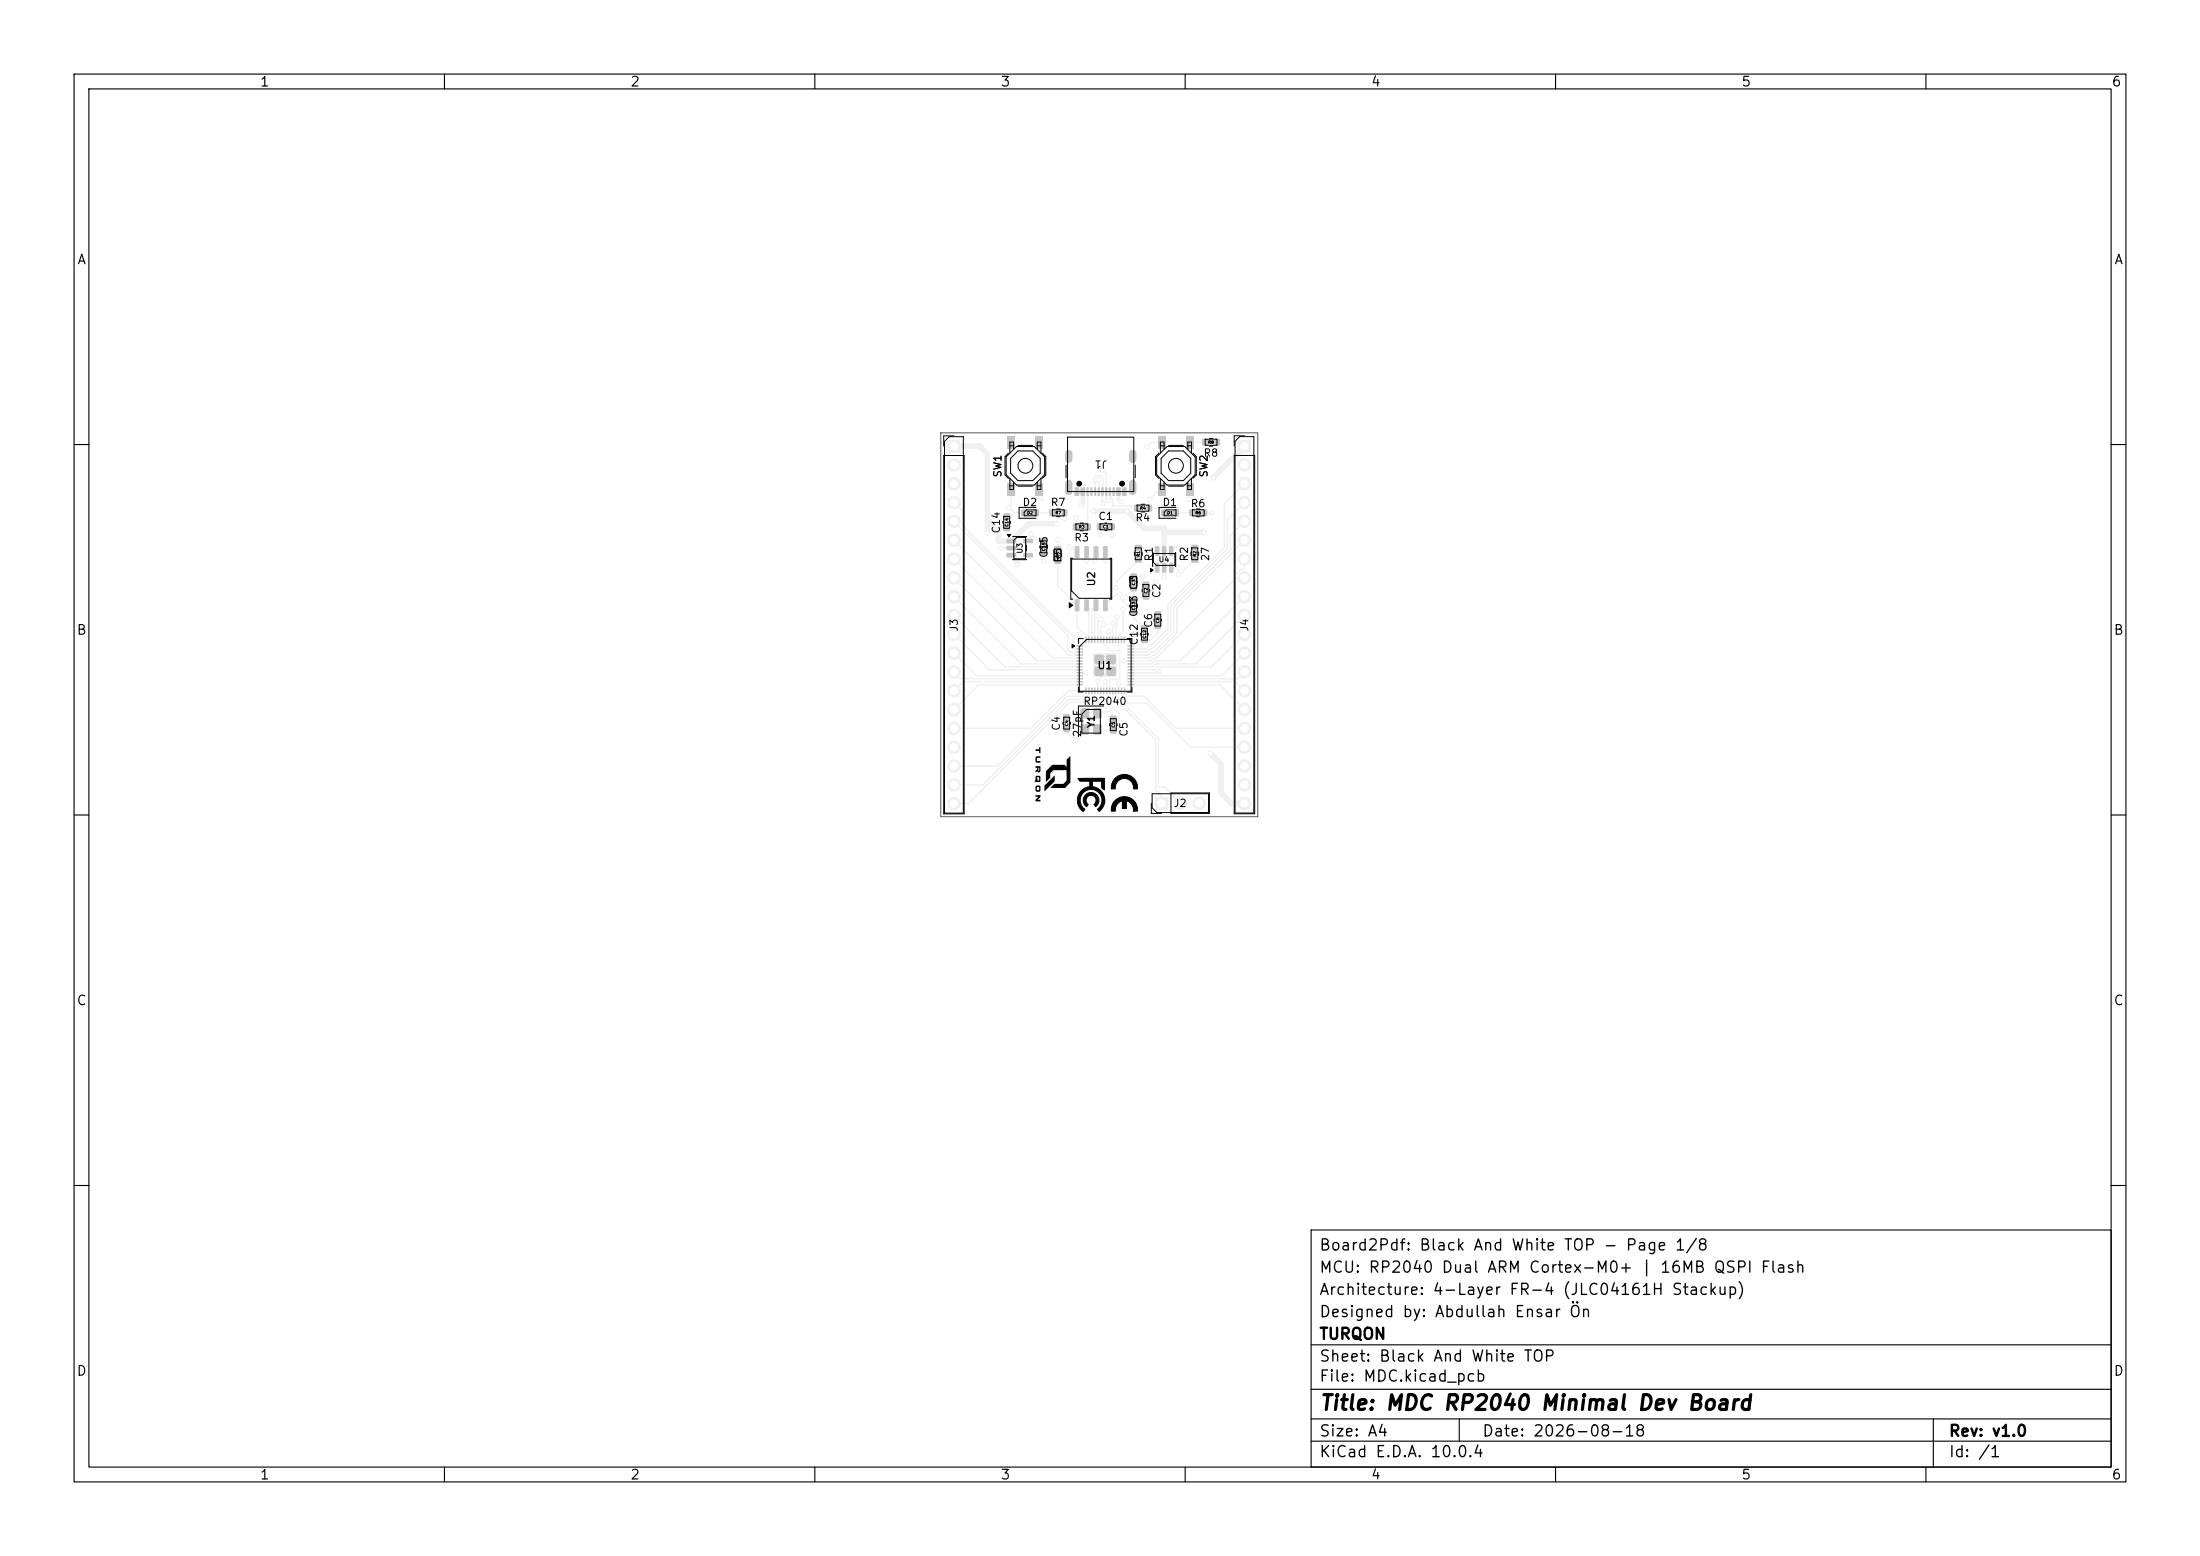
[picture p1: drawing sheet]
<svg xmlns="http://www.w3.org/2000/svg" width="297mm" height="210mm" viewBox="0 0 297 210" stroke-linecap="round" stroke-linejoin="round" font-family="sans-serif">
<g fill="#f0f0f0">
<path d="M160.9 73.6h.8v.7h-.8z"/>
<path d="M160.9 75.2h.8v.7h-.8z"/>
<path d="M138.2 72.8l1.2-.1 .1 .2v.3l-.2 .1h-1.1l-.1-.1z"/>
<path d="M138.2 74.7l1.2-.1 .1 .2v.3l-.2 .1h-1.1l-.1-.1z"/>
<path d="M135.9 74.7l1.2-.1 .1 .2v.3l-.2 .1h-1l-.1-.1z"/>
<path d="M135.9 73.7h1.2l.1 .1v.4l-.2 .1h-1l-.1-.2z"/>
<path d="M135.9 72.8l1.2-.1 .1 .2v.3l-.2 .1h-1l-.1-.1z"/>
<path d="M149.9 98.2h.8v.8h-.8z"/>
<path d="M149.9 96.6h.8v.8h-.8z"/>
</g>
<path d="M144.3 61.2v.8M144.3 65.2v1.1M152.9 61.2v.8M152.9 65.2v1.1" fill="none" stroke="#f0f0f0" stroke-width="1"/>
<g fill="#f0f0f0">
<path d="M151.5 65.8h.4l.2 .1v.9l-.1 .1h-.4l-.1-.1z"/>
<path d="M150.7 65.8h.4l.2 .1v.9l-.1 .1h-.4l-.1-.1z"/>
<path d="M150.2 65.8l.3 .1v1h-.1h-.2z"/>
<path d="M149.2 65.8l.3 .1v1h-.1h-.2z"/>
<path d="M147.7 65.8l.3 .1v1h-.1h-.2z"/>
<path d="M146.7 65.8l.3 .1v1h-.1h-.2z"/>
<path d="M145.9 65.8h.4l.2 .1v.9l-.1 .1h-.4l-.1-.1z"/>
<path d="M145.1 65.8h.4l.2 .1v.9l-.1 .1h-.4l-.1-.1z"/>
<path d="M147.2 65.8l.3 .1v1h-.1h-.2z"/>
<path d="M148.2 65.8l.3 .1v1h-.1h-.2z"/>
<path d="M148.7 65.8l.3 .1v1h-.1h-.2z"/>
<path d="M149.7 65.8l.3 .1v1h-.1h-.2z"/>
</g>
<g fill="#f0f0f0" stroke="#f0f0f0" stroke-width=".14">
<circle cx="168" cy="108.5" r=".85"/>
<circle cx="168" cy="105.9" r=".85"/>
<circle cx="168" cy="103.4" r=".85"/>
<circle cx="168" cy="100.8" r=".85"/>
<circle cx="168" cy="98.3" r=".85"/>
<circle cx="168" cy="95.8" r=".85"/>
<circle cx="168" cy="93.2" r=".85"/>
<circle cx="168" cy="90.7" r=".85"/>
<circle cx="168" cy="88.1" r=".85"/>
<circle cx="168" cy="85.6" r=".85"/>
<circle cx="168" cy="83.1" r=".85"/>
<circle cx="168" cy="80.5" r=".85"/>
<circle cx="168" cy="78" r=".85"/>
<circle cx="168" cy="75.4" r=".85"/>
<circle cx="168" cy="72.9" r=".85"/>
<circle cx="168" cy="70.4" r=".85"/>
<circle cx="168" cy="67.8" r=".85"/>
<circle cx="168" cy="65.3" r=".85"/>
<circle cx="168" cy="62.7" r=".85"/>
</g>
<path d="M167.1 59.4h1.7v1.7h-1.7z" fill="#f0f0f0"/>
<g fill="#f0f0f0" stroke="#f0f0f0" stroke-width=".14">
<circle cx="128.8" cy="108.5" r=".85"/>
<circle cx="128.8" cy="105.9" r=".85"/>
<circle cx="128.8" cy="103.4" r=".85"/>
<circle cx="128.8" cy="100.8" r=".85"/>
<circle cx="128.8" cy="98.3" r=".85"/>
<circle cx="128.8" cy="95.8" r=".85"/>
<circle cx="128.8" cy="93.2" r=".85"/>
<circle cx="128.8" cy="90.7" r=".85"/>
<circle cx="128.8" cy="88.1" r=".85"/>
<circle cx="128.8" cy="85.6" r=".85"/>
<circle cx="128.8" cy="83.1" r=".85"/>
<circle cx="128.8" cy="80.5" r=".85"/>
<circle cx="128.8" cy="78" r=".85"/>
<circle cx="128.8" cy="75.4" r=".85"/>
<circle cx="128.8" cy="72.9" r=".85"/>
<circle cx="128.8" cy="70.4" r=".85"/>
<circle cx="128.8" cy="67.8" r=".85"/>
<circle cx="128.8" cy="65.3" r=".85"/>
<circle cx="128.8" cy="62.7" r=".85"/>
</g>
<g fill="#f0f0f0">
<path d="M127.9 59.4h1.7v1.7h-1.7z"/>
<path d="M145.1 73.8l.5-.1 .1 .1v1.4l-.1 .1h-.3l-.2-.1z"/>
<path d="M146.4 73.8l.4-.1 .2 .1v1.4l-.1 .1h-.4l-.1-.1z"/>
<path d="M147.7 73.8l.4-.1 .2 .1v1.4l-.1 .1h-.4l-.2-.1z"/>
<path d="M148.9 73.8l.5-.1 .1 .1v1.4l-.1 .1h-.3l-.2-.1z"/>
<path d="M148.9 80.9h.5l.1 .1v1.3l-.1 .2h-.3l-.2-.1z"/>
<path d="M147.7 80.9h.4l.2 .1v1.3l-.1 .2h-.4l-.2-.1z"/>
<path d="M146.4 80.9h.4l.2 .1v1.3l-.1 .2h-.4l-.1-.1z"/>
<path d="M145.1 80.9h.5l.1 .1v1.3l-.1 .2h-.3l-.2-.1z"/>
</g>
<g fill="#f0f0f0" stroke="#f0f0f0" stroke-width=".14">
<circle cx="161.9" cy="108.4" r=".85"/>
<circle cx="159.4" cy="108.4" r=".85"/>
</g>
<g fill="#f0f0f0">
<path d="M156 107.6h1.7v1.7h-1.7z"/>
<path d="M147.6 95.6h.2h.9v.2v1.1l-.2 .1-.9-.1-.1-.2z"/>
<path d="M147.6 97.8h.2h.9v.2v1.1l-.2 .1-.9-.1-.1-.2z"/>
<path d="M145.9 97.8h.2h.9v.2v1.1l-.2 .1-.9-.1v-.2z"/>
<path d="M145.9 95.6h.2h.9v.2v1.1l-.2 .1-.9-.1v-.2z"/>
<path d="M147.6 88.2h3.2v3.2h-3.2z"/>
<path d="M146.5 85.9l.2 .1-.1 .8-.1-.1z"/>
<path d="M146.9 85.9l.2 .1-.1 .8-.1-.1z"/>
<path d="M147.3 85.9l.2 .1-.1 .8-.1-.1z"/>
<path d="M147.7 85.9l.2 .1-.1 .8-.1-.1z"/>
<path d="M148.1 85.9l.2 .1-.1 .8-.1-.1z"/>
<path d="M148.5 85.9l.2 .1-.1 .8-.1-.1z"/>
<path d="M148.9 85.9l.2 .1-.1 .8-.1-.1z"/>
<path d="M149.3 85.9l.2 .1-.1 .8-.1-.1z"/>
<path d="M149.7 85.9l.2 .1-.1 .8-.1-.1z"/>
<path d="M150.1 85.9l.2 .1-.1 .8-.1-.1z"/>
<path d="M150.5 85.9l.2 .1-.1 .8-.1-.1z"/>
<path d="M150.9 85.9l.2 .1-.1 .8-.1-.1z"/>
<path d="M151.3 85.9l.2 .1-.1 .8-.1-.1z"/>
<path d="M151.7 85.9l.2 .1-.1 .8-.1-.1z"/>
<path d="M152.2 87.1h.8l.1 .1-.9 .1z"/>
<path d="M152.2 87.5h.8l.1 .1-.9 .1z"/>
<path d="M152.2 87.9h.8l.1 .1-.9 .1z"/>
<path d="M152.2 88.3h.8l.1 .1-.9 .1z"/>
<path d="M152.2 88.7h.8l.1 .1-.9 .1z"/>
<path d="M152.2 89.1h.8l.1 .1-.9 .1z"/>
<path d="M152.2 89.5h.8l.1 .1-.9 .1z"/>
<path d="M152.2 89.9h.8l.1 .1-.9 .1z"/>
<path d="M152.2 90.3h.8l.1 .1-.9 .1z"/>
<path d="M152.2 90.7h.8l.1 .1-.9 .1z"/>
<path d="M152.2 91.1h.8l.1 .1-.9 .1z"/>
<path d="M152.2 91.5h.8l.1 .1-.9 .1z"/>
<path d="M152.2 91.9h.8l.1 .1-.9 .1z"/>
<path d="M152.2 92.3h.8l.1 .1-.9 .1z"/>
<path d="M151.7 92.8h.2l-.1 .9-.1-.1z"/>
<path d="M151.3 92.8h.2l-.1 .9-.1-.1z"/>
<path d="M150.9 92.8h.2l-.1 .9-.1-.1z"/>
<path d="M150.5 92.8h.2l-.1 .9-.1-.1z"/>
<path d="M150.1 92.8h.2l-.1 .9-.1-.1z"/>
<path d="M149.7 92.8h.2l-.1 .9-.1-.1z"/>
<path d="M149.3 92.8h.2l-.1 .9-.1-.1z"/>
<path d="M148.9 92.8h.2l-.1 .9-.1-.1z"/>
<path d="M148.5 92.8h.2l-.1 .9-.1-.1z"/>
<path d="M148.1 92.8h.2l-.1 .9-.1-.1z"/>
<path d="M147.7 92.8h.2l-.1 .9-.1-.1z"/>
<path d="M147.3 92.8h.2l-.1 .9-.1-.1z"/>
<path d="M146.9 92.8h.2l-.1 .9-.1-.1z"/>
<path d="M146.5 92.8h.2l-.1 .9-.1-.1z"/>
<path d="M145.3 92.3h.9v.1l-.8 .1z"/>
<path d="M145.3 91.9h.9v.1l-.8 .1z"/>
<path d="M145.3 91.5h.9v.1l-.8 .1z"/>
<path d="M145.3 91.1h.9v.1l-.8 .1z"/>
<path d="M145.3 90.7h.9v.1l-.8 .1z"/>
<path d="M145.3 90.3h.9v.1l-.8 .1z"/>
<path d="M145.3 89.9h.9v.1l-.8 .1z"/>
<path d="M145.3 89.5h.9v.1l-.8 .1z"/>
<path d="M145.3 89.1h.9v.1l-.8 .1z"/>
<path d="M145.3 88.7h.9v.1l-.8 .1z"/>
<path d="M145.3 88.3h.9v.1l-.8 .1z"/>
<path d="M145.3 87.9h.9v.1l-.8 .1z"/>
<path d="M145.3 87.5h.9v.1l-.8 .1z"/>
<path d="M145.3 87.1h.9v.1l-.8 .1z"/>
<path d="M143.6 96.4h.8v.8h-.8z"/>
<path d="M143.6 98h.8v.8h-.8z"/>
<path d="M154.3 80.1h.8v.8h-.8z"/>
<path d="M154.3 78.5h.8v.8h-.8z"/>
<path d="M152.6 82.2h.8v.7h-.8z"/>
<path d="M152.6 80.6h.8v.8h-.8z"/>
<path d="M155.9 84.1h.8v.8h-.8z"/>
<path d="M155.9 82.5h.8v.8h-.8z"/>
<path d="M154.1 84.4h.8v.8h-.8z"/>
<path d="M154.1 86h.8v.8h-.8z"/>
<path d="M153.3 75.2h.8v.7h-.8z"/>
<path d="M153.3 73.6h.8v.7h-.8z"/>
<path d="M162.3 59.3h.7v.8h-.7z"/>
<path d="M164 59.3h.7v.8h-.7z"/>
<path d="M158.4 68.8h.7v.8h-.7z"/>
<path d="M156.8 68.8h.7v.8h-.7z"/>
<path d="M152.6 77.4h.8v.8h-.8z"/>
<path d="M152.6 79h.8v.8h-.8z"/>
<path d="M139.5 68.8h.7v.8h-.7z"/>
<path d="M137.9 68.8h.8v.8h-.8z"/>
<path d="M156 73.8l.4-.1 .1 .1v1.1l-.1 .1h-.3l-.2-.1z"/>
<path d="M156.9 73.8l.4-.1 .1 .1 .1 1.1-.1 .1h-.4l-.1-.1z"/>
<path d="M157.9 73.8l.4-.1 .1 .1v1.1l-.1 .1h-.3l-.2-.1z"/>
<path d="M157.9 76h.4l.1 .1v1.1l-.1 .1h-.3l-.2-.1z"/>
<path d="M156.9 76h.4l.1 .1 .1 1.1-.1 .1h-.4l-.1-.1z"/>
<path d="M156 76h.4l.1 .1v1.1l-.1 .1h-.3l-.2-.1z"/>
<path d="M139.8 58.9h1v1.7h-1z"/>
<path d="M139.8 65.2h1v1.7h-1z"/>
<path d="M136 58.9h1v1.7h-1z"/>
<path d="M136 65.2h1v1.7h-1z"/>
<path d="M160.6 68.8h.7v.8h-.7z"/>
<path d="M162.3 68.8h.6v.8h-.6z"/>
<path d="M149.7 70.7h.8v.8h-.8z"/>
<path d="M148.1 70.7h.8v.8h-.8z"/>
<path d="M135.5 69.3h.8v.8h-.8z"/>
<path d="M135.5 70.9h.8v.8h-.8z"/>
<path d="M154.8 68.2h.7v.8h-.7z"/>
<path d="M153.1 68.2h.7v.8h-.7z"/>
<path d="M140.5 74.2h.8v.8h-.8z"/>
<path d="M140.5 72.6h.8v.8h-.8z"/>
<path d="M144.9 70.7h.7v.8h-.7z"/>
<path d="M146.5 70.7h.7v.8h-.7z"/>
<path d="M156.3 65.2h1.1v1.7h-1.1z"/>
<path d="M156.3 58.9h1.1v1.7h-1.1z"/>
<path d="M160.1 65.2h1v1.7h-1z"/>
<path d="M160.1 58.9h1v1.7h-1z"/>
<path d="M142.4 75.4h.8v.7h-.8z"/>
<path d="M142.4 73.7h.8v.7h-.8z"/>
<path d="M143.4 68.8h.6v.8h-.6z"/>
<path d="M141.7 68.8h.7v.8h-.7z"/>
</g>
<g fill="#f0f0f0" stroke="#f0f0f0" stroke-width=".14">
<circle cx="145.9" cy="68.2" r=".3"/>
<circle cx="145.2" cy="99.9" r=".3"/>
<circle cx="149.6" cy="95.7" r=".3"/>
<circle cx="148.5" cy="72.2" r=".3"/>
<circle cx="154.8" cy="60.3" r=".3"/>
<circle cx="156" cy="78.5" r=".3"/>
<circle cx="152.2" cy="69" r=".3"/>
<circle cx="164.4" cy="60.8" r=".3"/>
<circle cx="156.5" cy="90.6" r=".3"/>
<circle cx="163.6" cy="69.2" r=".3"/>
<circle cx="140.9" cy="75.7" r=".3"/>
<circle cx="163.8" cy="64.5" r=".3"/>
<circle cx="146.6" cy="90.8" r=".3"/>
<circle cx="152.9" cy="85.6" r=".3"/>
<circle cx="144.4" cy="73.8" r=".3"/>
<circle cx="151.3" cy="67.7" r=".3"/>
<circle cx="145.7" cy="85.7" r=".3"/>
<circle cx="151.8" cy="89.2" r=".3"/>
<circle cx="149.6" cy="85.3" r=".3"/>
<circle cx="139.2" cy="72.1" r=".3"/>
<circle cx="143.7" cy="70" r=".3"/>
<circle cx="149.2" cy="92" r=".3"/>
<circle cx="150.1" cy="72.2" r=".3"/>
<circle cx="157.1" cy="77.9" r=".3"/>
<circle cx="155.2" cy="67.4" r=".3"/>
<circle cx="145.2" cy="69.9" r=".3"/>
<circle cx="154.3" cy="77.8" r=".3"/>
<circle cx="136.2" cy="68.5" r=".3"/>
<circle cx="150.8" cy="83.3" r=".3"/>
<circle cx="151" cy="92.3" r=".3"/>
<circle cx="148.2" cy="91.9" r=".3"/>
<circle cx="150.7" cy="79.3" r=".3"/>
<circle cx="149" cy="84.2" r=".3"/>
<circle cx="148.6" cy="83.6" r=".3"/>
<circle cx="152" cy="80.6" r=".3"/>
<circle cx="149.2" cy="75.6" r=".3"/>
<circle cx="148" cy="83" r=".3"/>
<circle cx="148.9" cy="68" r=".3"/>
<circle cx="155.5" cy="76.5" r=".3"/>
<circle cx="159.1" cy="77.5" r=".3"/>
<circle cx="160.5" cy="67.4" r=".3"/>
<circle cx="146.7" cy="75.7" r=".3"/>
<circle cx="148.3" cy="64.8" r=".3"/>
<circle cx="151.2" cy="80.2" r=".3"/>
<circle cx="159.2" cy="76.7" r=".3"/>
<circle cx="150.2" cy="84.1" r=".3"/>
<circle cx="135.2" cy="74" r=".3"/>
<circle cx="151.6" cy="82.2" r=".3"/>
<circle cx="147.8" cy="75.7" r=".3"/>
<circle cx="140.5" cy="67.2" r=".3"/>
<circle cx="142.8" cy="72.8" r=".3"/>
<circle cx="149.6" cy="67.5" r=".3"/>
<circle cx="148.8" cy="63.4" r=".3"/>
<circle cx="133.3" cy="71.9" r=".3"/>
<circle cx="163.4" cy="101.7" r=".3"/>
<circle cx="162.5" cy="71.9" r=".3"/>
<circle cx="147.6" cy="69" r=".3"/>
<circle cx="142.6" cy="70.7" r=".3"/>
<circle cx="137.3" cy="76.2" r=".3"/>
</g>
<path d="M128.8 60.2h3.4l1.1 1.1v10.6M133.3 70.2l1.5 1.5M135.9 71.3h-.7l-.4 .4M136.5 74.9l.8 .8v.5M142.6 70.7h-3.7l-2.4 2.3h-1.7v-1.3M147.6 69h4.6l2.3 2.3h2.7v.5M157.2 71.8l5.3 .1M157.2 71.8v2.6M168 60.2l-4.2 4.2v.1M163.4 101.7l1.4 1.5v3.9l1.5 1.4h1.7" fill="none" stroke="#f0f0f0" stroke-width=".75"/>
<path d="M146.2 66.4v1.5l-.3 .3" fill="none" stroke="#f0f0f0" stroke-width=".6"/>
<path d="M151 66.4v1l.3 .3" fill="none" stroke="#f0f0f0" stroke-width=".5"/>
<g fill="none" stroke="#f0f0f0" stroke-width=".2">
<path d="M136.5 59.7v8.5l-.3 .3 .7 .7M140.3 59.7v7.3l.2 .2M156.8 59.7h-1.4l-.6 .6M162.7 59.7h-2.1v6.3l-.1 .2v1.2M164.3 59.7l.1 .1v1M128.8 67.8l1.1 1.2v2l15 14.9v1.7h.9M128.8 72.9l15.5 15.5h1.5M128.8 70.4l15.4 15.4v1.9l.2 .3h1.4M128.8 75.5l13.3 13.3h3.7M128.8 78l11.2 11.2h5.8M136.5 74h-1.3M136.9 69.2h1.4"/>
<path d="M136.9 69.2l-.5 .5h-.5M138.8 73l.4-.4v-.5l.9 .9h.8M139.9 69.2h2.1M140.9 74.6v1.1M142.8 75.7v3.4l2.6 2.6v2.9l1.2 1.2v.6M142.8 72.8v1.3M143.7 69.2v.8M144.3 65.8l.5 .6h.6M144.4 73.8h.3l.7 .7M145.2 69.9v1.2M146.7 74.5v1.2M146.8 66.4l.1 4.7"/>
<path d="M147.8 66.4v-1.2l-.1-.2v-.4l.4-.4h.5l.3 .3v1.1l-.1 .1 .1 2.3M148 74.5v1l-.2 .2M148.3 64.8v1.6M148.5 71.1v1.1M148.8 63.4l.5 .4v3.5l.3 .2M149.2 74.5v1.1M149.8 66.4v.6l.4 .3v1h3l.3 .3M150.1 71.1h.1M150.1 71.1v1.1h.1M152.9 65.8l-.6 .6h-.5M153 79.4v1.6l-.3-.4h-.7M153 77.8h1.3v.7l.4 .4"/>
<path d="M153.7 73.9h2.1l.4 .5M153.7 75.6l-3 2.9v.8M155.5 76.5h.6l.1 .1M156 78.5v.7l-1.3 1.3M156.8 66h-.2l-1.5 1.5v1.1h1.4l.7 .6M157.2 76.6l-.1 1.3M158.1 76.6l1.1 .1M158.7 69.2h2.2M161.3 75.6l-1.9 1.9h-.3M161.3 73.9h-2.7l-.5 .5M163.6 69.2h-1M168 67.8l-2.3 2.3v4l-7.6 7.6v3.3l-2.6 2.6h-.2l-.4 .4h-2.3"/>
<path d="M168 65.3l-2.7 2.7v5.9l-7.6 7.6v3.4l-2.3 2.2h-.2l-.5 .5h-2.1M168 70.4l-1.9 1.9v1.9l-7.6 7.7v3.4l-2.7 2.7h-.4l-.4 .4h-2.4M168 72.9l-9.1 9.1v3.4l-3 3h-.3l-.4 .4h-2.6M168 75.4v1.4h-.5l-.7 .7v.6l-10.7 10.7h-.3l-.4 .4h-3.6M128.8 88.2l3 3h14M128.8 80.5l9 9.1h8M128.8 90.7l.9 .9h16.1M128.8 83.1l6.9 6.9h10.1M128.8 85.6l4.8 4.8h12.2M143.7 93.8h.1M144 98.4v.3l1.2 1.2v-.2l1.2-1.2M145.7 85.7l.1 1.5"/>
<path d="M145.8 90.8h.8M145.8 92h-15.8l-1.2 1.2M145.8 92.4h-13.6l-3.4 3.4M146.6 93.2h-2.3l-5.1 5.1h-10.4M146.7 81.7l.3 .3v4.4M147 93.2v.8h-2.9l-9.4 9.4h-5.9M147.4 93.2v1.2h-3.2l-11.5 11.5h-3.9M147.8 93.2v1.4l-.2 .2h-3.2l-13.7 13.7h-1.9M148 81.7l-.6 .5v4.2M148 83l-.2 .2v3.2M148.2 96.3h.8l.6-.6 .7 .7v.6M148.6 93.2v1.1l-.9 .9h-.2l-1.6 1.6h-1.9"/>
<path d="M148.6 83.6l-.4 .4v2.4M149 86.4v.5l1 .9h1.2M149 93.2v1.1l2.1 2v1.5l-.8 .8h-2l-.1-.1M149 84.2l-.4 .5v1.7M149.2 92l.2 .2v1M149.2 89.8v1.1l-1 1v1.3M149.2 81.7l1.5-1.5h.5v.5l1.8 1.9v.8l1.5 1.4v-.1l1.8-1.8M149.6 85.3v.9l-.2 .2h.4M150.2 93.2v.9l5.8 5.8v6.7l.8 .8v1M150.2 84.1v2.3M150.6 93.2v.7l5.8 5.8v6.5h.7l2.2 2.2M150.8 83.3v1l-.2 .2v1.9"/>
<path d="M151 92.3v.9M151.2 87.8v3.8l-1.4 .1v1.5M151.4 93.2v.9l.8 .8h2.6l5.9 5.9h7.3M151.6 82.2v3l-.6 .6v1.9l.2 .1M151.8 89.2h.1M151.8 93.2v.8h2.6l4.4 4.3h9.2M152.6 85.9v1.3M152.6 92.4h12l3.4 3.4M152.6 92h14.2l1.2 1.2M156.3 84.5v.9l-1 1h-.8l-.8-.8h-.8l-.8 .8h-.7M156.5 90.6l-.2 .2h-3.7M168 80.5l-8.7 8.7h-3.4l-.4 .4h-2.9"/>
<path d="M168 88.1l-3.1 3.1h-12.3M168 85.6l-4.4 4.4h-7.3l-.4 .4h-3.3M168 83.1l-6.5 6.5h-5.4l-.4 .4h-3.1M168 90.7l-.9 .9h-14.5"/>
</g>
<g fill="#fff" stroke="#fff" stroke-width=".14">
<circle cx="145.9" cy="68.2" r=".15"/>
<circle cx="145.2" cy="99.9" r=".15"/>
<circle cx="149.6" cy="95.7" r=".15"/>
<circle cx="148.5" cy="72.2" r=".15"/>
<circle cx="154.8" cy="60.3" r=".15"/>
<circle cx="156" cy="78.5" r=".15"/>
<circle cx="152.2" cy="69" r=".15"/>
<circle cx="164.4" cy="60.8" r=".15"/>
<circle cx="156.5" cy="90.6" r=".15"/>
<circle cx="163.6" cy="69.2" r=".15"/>
<circle cx="140.9" cy="75.7" r=".15"/>
<circle cx="163.8" cy="64.5" r=".15"/>
<circle cx="146.6" cy="90.8" r=".15"/>
<circle cx="152.9" cy="85.6" r=".15"/>
<circle cx="144.4" cy="73.8" r=".15"/>
<circle cx="151.3" cy="67.7" r=".15"/>
<circle cx="145.7" cy="85.7" r=".15"/>
<circle cx="151.8" cy="89.2" r=".15"/>
<circle cx="149.6" cy="85.3" r=".15"/>
<circle cx="139.2" cy="72.1" r=".15"/>
<circle cx="143.7" cy="70" r=".15"/>
<circle cx="149.2" cy="92" r=".15"/>
<circle cx="150.1" cy="72.2" r=".15"/>
<circle cx="157.1" cy="77.9" r=".15"/>
<circle cx="155.2" cy="67.4" r=".15"/>
<circle cx="145.2" cy="69.9" r=".15"/>
<circle cx="154.3" cy="77.8" r=".15"/>
<circle cx="136.2" cy="68.5" r=".15"/>
<circle cx="150.8" cy="83.3" r=".15"/>
<circle cx="151" cy="92.3" r=".15"/>
<circle cx="148.2" cy="91.9" r=".15"/>
<circle cx="150.7" cy="79.3" r=".15"/>
<circle cx="149" cy="84.2" r=".15"/>
<circle cx="148.6" cy="83.6" r=".15"/>
<circle cx="152" cy="80.6" r=".15"/>
<circle cx="149.2" cy="75.6" r=".15"/>
<circle cx="148" cy="83" r=".15"/>
<circle cx="148.9" cy="68" r=".15"/>
<circle cx="155.5" cy="76.5" r=".15"/>
<circle cx="159.1" cy="77.5" r=".15"/>
<circle cx="160.5" cy="67.4" r=".15"/>
<circle cx="146.7" cy="75.7" r=".15"/>
<circle cx="148.3" cy="64.8" r=".15"/>
<circle cx="151.2" cy="80.2" r=".15"/>
<circle cx="159.2" cy="76.7" r=".15"/>
<circle cx="150.2" cy="84.1" r=".15"/>
<circle cx="135.2" cy="74" r=".15"/>
<circle cx="151.6" cy="82.2" r=".15"/>
<circle cx="147.8" cy="75.7" r=".15"/>
<circle cx="140.5" cy="67.2" r=".15"/>
<circle cx="142.8" cy="72.8" r=".15"/>
<circle cx="149.6" cy="67.5" r=".15"/>
<circle cx="148.8" cy="63.4" r=".15"/>
<circle cx="133.3" cy="71.9" r=".15"/>
<circle cx="163.4" cy="101.7" r=".15"/>
<circle cx="162.5" cy="71.9" r=".15"/>
<circle cx="147.6" cy="69" r=".15"/>
<circle cx="142.6" cy="70.7" r=".15"/>
<circle cx="137.3" cy="76.2" r=".15"/>
<circle cx="168" cy="108.5" r=".5"/>
<circle cx="168" cy="105.9" r=".5"/>
<circle cx="168" cy="103.4" r=".5"/>
<circle cx="168" cy="100.8" r=".5"/>
<circle cx="168" cy="98.3" r=".5"/>
<circle cx="168" cy="95.8" r=".5"/>
<circle cx="168" cy="93.2" r=".5"/>
<circle cx="168" cy="90.7" r=".5"/>
<circle cx="168" cy="88.1" r=".5"/>
<circle cx="168" cy="85.6" r=".5"/>
<circle cx="168" cy="83.1" r=".5"/>
<circle cx="168" cy="80.5" r=".5"/>
<circle cx="168" cy="78" r=".5"/>
<circle cx="168" cy="75.4" r=".5"/>
<circle cx="168" cy="72.9" r=".5"/>
<circle cx="168" cy="70.4" r=".5"/>
<circle cx="168" cy="67.8" r=".5"/>
<circle cx="168" cy="65.3" r=".5"/>
<circle cx="168" cy="62.7" r=".5"/>
<circle cx="168" cy="60.2" r=".5"/>
<circle cx="128.8" cy="108.5" r=".5"/>
<circle cx="128.8" cy="105.9" r=".5"/>
<circle cx="128.8" cy="103.4" r=".5"/>
<circle cx="128.8" cy="100.9" r=".5"/>
<circle cx="128.8" cy="98.3" r=".5"/>
<circle cx="128.8" cy="95.8" r=".5"/>
<circle cx="128.8" cy="93.2" r=".5"/>
<circle cx="128.8" cy="90.7" r=".5"/>
<circle cx="128.8" cy="88.2" r=".5"/>
<circle cx="128.8" cy="85.6" r=".5"/>
<circle cx="128.8" cy="83.1" r=".5"/>
<circle cx="128.8" cy="80.5" r=".5"/>
<circle cx="128.8" cy="78" r=".5"/>
<circle cx="128.8" cy="75.5" r=".5"/>
<circle cx="128.8" cy="72.9" r=".5"/>
<circle cx="128.8" cy="70.4" r=".5"/>
<circle cx="128.8" cy="67.8" r=".5"/>
<circle cx="128.8" cy="65.3" r=".5"/>
<circle cx="128.8" cy="62.8" r=".5"/>
<circle cx="128.8" cy="60.2" r=".5"/>
<circle cx="161.9" cy="108.4" r=".5"/>
<circle cx="159.4" cy="108.4" r=".5"/>
<circle cx="156.8" cy="108.4" r=".5"/>
</g>
<path d="M144.3 61.2v.8M144.3 65.2v1.1M152.9 61.2v.8M152.9 65.2v1.1" fill="none" stroke="#fff" stroke-width=".6"/>
<g fill="#000" stroke="#000" stroke-width=".14">
<circle cx="145.7" cy="65.3" r=".32"/>
<circle cx="151.5" cy="65.3" r=".33"/>
</g>
<g fill="#c4c4c4">
<path d="M160.9 73.6h.8v.7h-.8z"/>
<path d="M160.9 75.2h.8v.7h-.8z"/>
<path d="M138.2 72.8l1.2-.1 .1 .2v.3l-.2 .1h-1.1l-.1-.1z"/>
<path d="M138.2 74.7l1.2-.1 .1 .2v.3l-.2 .1h-1.1l-.1-.1z"/>
<path d="M135.9 74.7l1.2-.1 .1 .2v.3l-.2 .1h-1l-.1-.1z"/>
<path d="M135.9 73.7h1.2l.1 .1v.4l-.2 .1h-1l-.1-.2z"/>
<path d="M135.9 72.8l1.2-.1 .1 .2v.3l-.2 .1h-1l-.1-.1z"/>
<path d="M149.9 98.2h.8v.8h-.8z"/>
<path d="M149.9 96.6h.8v.8h-.8z"/>
</g>
<path d="M144.3 61.2v.8M144.3 65.2v1.1M152.9 61.2v.8M152.9 65.2v1.1" fill="none" stroke="#c4c4c4" stroke-width="1"/>
<g fill="#c4c4c4">
<path d="M151.5 65.8h.4l.2 .1v.9l-.1 .1h-.4l-.1-.1z"/>
<path d="M150.7 65.8h.4l.2 .1v.9l-.1 .1h-.4l-.1-.1z"/>
<path d="M150.2 65.8l.3 .1v1h-.1h-.2z"/>
<path d="M149.2 65.8l.3 .1v1h-.1h-.2z"/>
<path d="M147.7 65.8l.3 .1v1h-.1h-.2z"/>
<path d="M146.7 65.8l.3 .1v1h-.1h-.2z"/>
<path d="M145.9 65.8h.4l.2 .1v.9l-.1 .1h-.4l-.1-.1z"/>
<path d="M145.1 65.8h.4l.2 .1v.9l-.1 .1h-.4l-.1-.1z"/>
<path d="M147.2 65.8l.3 .1v1h-.1h-.2z"/>
<path d="M148.2 65.8l.3 .1v1h-.1h-.2z"/>
<path d="M148.7 65.8l.3 .1v1h-.1h-.2z"/>
<path d="M149.7 65.8l.3 .1v1h-.1h-.2z"/>
<path d="M145.1 73.8l.5-.1 .1 .1v1.4l-.1 .1h-.3l-.2-.1z"/>
<path d="M146.4 73.8l.4-.1 .2 .1v1.4l-.1 .1h-.4l-.1-.1z"/>
<path d="M147.7 73.8l.4-.1 .2 .1v1.4l-.1 .1h-.4l-.2-.1z"/>
<path d="M148.9 73.8l.5-.1 .1 .1v1.4l-.1 .1h-.3l-.2-.1z"/>
<path d="M148.9 80.9h.5l.1 .1v1.3l-.1 .2h-.3l-.2-.1z"/>
<path d="M147.7 80.9h.4l.2 .1v1.3l-.1 .2h-.4l-.2-.1z"/>
<path d="M146.4 80.9h.4l.2 .1v1.3l-.1 .2h-.4l-.1-.1z"/>
<path d="M145.1 80.9h.5l.1 .1v1.3l-.1 .2h-.3l-.2-.1z"/>
<path d="M147.6 95.6h.2h.9v.2v1.1l-.2 .1-.9-.1-.1-.2z"/>
<path d="M147.6 97.8h.2h.9v.2v1.1l-.2 .1-.9-.1-.1-.2z"/>
<path d="M145.9 97.8h.2h.9v.2v1.1l-.2 .1-.9-.1v-.2z"/>
<path d="M145.9 95.6h.2h.9v.2v1.1l-.2 .1-.9-.1v-.2z"/>
<path d="M146.5 85.9l.2 .1-.1 .8-.1-.1z"/>
<path d="M146.9 85.9l.2 .1-.1 .8-.1-.1z"/>
<path d="M147.3 85.9l.2 .1-.1 .8-.1-.1z"/>
<path d="M147.7 85.9l.2 .1-.1 .8-.1-.1z"/>
<path d="M148.1 85.9l.2 .1-.1 .8-.1-.1z"/>
<path d="M148.5 85.9l.2 .1-.1 .8-.1-.1z"/>
<path d="M148.9 85.9l.2 .1-.1 .8-.1-.1z"/>
<path d="M149.3 85.9l.2 .1-.1 .8-.1-.1z"/>
<path d="M149.7 85.9l.2 .1-.1 .8-.1-.1z"/>
<path d="M150.1 85.9l.2 .1-.1 .8-.1-.1z"/>
<path d="M150.5 85.9l.2 .1-.1 .8-.1-.1z"/>
<path d="M150.9 85.9l.2 .1-.1 .8-.1-.1z"/>
<path d="M151.3 85.9l.2 .1-.1 .8-.1-.1z"/>
<path d="M151.7 85.9l.2 .1-.1 .8-.1-.1z"/>
<path d="M152.2 87.1h.8l.1 .1-.9 .1z"/>
<path d="M152.2 87.5h.8l.1 .1-.9 .1z"/>
<path d="M152.2 87.9h.8l.1 .1-.9 .1z"/>
<path d="M152.2 88.3h.8l.1 .1-.9 .1z"/>
<path d="M152.2 88.7h.8l.1 .1-.9 .1z"/>
<path d="M152.2 89.1h.8l.1 .1-.9 .1z"/>
<path d="M152.2 89.5h.8l.1 .1-.9 .1z"/>
<path d="M152.2 89.9h.8l.1 .1-.9 .1z"/>
<path d="M152.2 90.3h.8l.1 .1-.9 .1z"/>
<path d="M152.2 90.7h.8l.1 .1-.9 .1z"/>
<path d="M152.2 91.1h.8l.1 .1-.9 .1z"/>
<path d="M152.2 91.5h.8l.1 .1-.9 .1z"/>
<path d="M152.2 91.9h.8l.1 .1-.9 .1z"/>
<path d="M152.2 92.3h.8l.1 .1-.9 .1z"/>
<path d="M151.7 92.8h.2l-.1 .9-.1-.1z"/>
<path d="M151.3 92.8h.2l-.1 .9-.1-.1z"/>
<path d="M150.9 92.8h.2l-.1 .9-.1-.1z"/>
<path d="M150.5 92.8h.2l-.1 .9-.1-.1z"/>
<path d="M150.1 92.8h.2l-.1 .9-.1-.1z"/>
<path d="M149.7 92.8h.2l-.1 .9-.1-.1z"/>
<path d="M149.3 92.8h.2l-.1 .9-.1-.1z"/>
<path d="M148.9 92.8h.2l-.1 .9-.1-.1z"/>
<path d="M148.5 92.8h.2l-.1 .9-.1-.1z"/>
<path d="M148.1 92.8h.2l-.1 .9-.1-.1z"/>
<path d="M147.7 92.8h.2l-.1 .9-.1-.1z"/>
<path d="M147.3 92.8h.2l-.1 .9-.1-.1z"/>
<path d="M146.9 92.8h.2l-.1 .9-.1-.1z"/>
<path d="M146.5 92.8h.2l-.1 .9-.1-.1z"/>
<path d="M145.3 92.3h.9v.1l-.8 .1z"/>
<path d="M145.3 91.9h.9v.1l-.8 .1z"/>
<path d="M145.3 91.5h.9v.1l-.8 .1z"/>
<path d="M145.3 91.1h.9v.1l-.8 .1z"/>
<path d="M145.3 90.7h.9v.1l-.8 .1z"/>
<path d="M145.3 90.3h.9v.1l-.8 .1z"/>
<path d="M145.3 89.9h.9v.1l-.8 .1z"/>
<path d="M145.3 89.5h.9v.1l-.8 .1z"/>
<path d="M145.3 89.1h.9v.1l-.8 .1z"/>
<path d="M145.3 88.7h.9v.1l-.8 .1z"/>
<path d="M145.3 88.3h.9v.1l-.8 .1z"/>
<path d="M145.3 87.9h.9v.1l-.8 .1z"/>
<path d="M145.3 87.5h.9v.1l-.8 .1z"/>
<path d="M145.3 87.1h.9v.1l-.8 .1z"/>
<path d="M149.4 90h.2h1v.2v1h-.2h-1v-.2z"/>
<path d="M149.4 88.4h.2h1v.2v1h-.2h-1v-.2z"/>
<path d="M147.8 90h.2h1v.2v1h-.2h-1v-.2z"/>
<path d="M147.8 88.4h.2h1v.2v1h-.2h-1v-.2z"/>
<path d="M143.6 96.4h.8v.8h-.8z"/>
<path d="M143.6 98h.8v.8h-.8z"/>
<path d="M154.3 80.1h.8v.8h-.8z"/>
<path d="M154.3 78.5h.8v.8h-.8z"/>
<path d="M152.6 82.2h.8v.7h-.8z"/>
<path d="M152.6 80.6h.8v.8h-.8z"/>
<path d="M155.9 84.1h.8v.8h-.8z"/>
<path d="M155.9 82.5h.8v.8h-.8z"/>
<path d="M154.1 84.4h.8v.8h-.8z"/>
<path d="M154.1 86h.8v.8h-.8z"/>
<path d="M153.3 75.2h.8v.7h-.8z"/>
<path d="M153.3 73.6h.8v.7h-.8z"/>
<path d="M162.3 59.3h.7v.8h-.7z"/>
<path d="M164 59.3h.7v.8h-.7z"/>
<path d="M158.4 68.8h.7v.8h-.7z"/>
<path d="M156.8 68.8h.7v.8h-.7z"/>
<path d="M152.6 77.4h.8v.8h-.8z"/>
<path d="M152.6 79h.8v.8h-.8z"/>
<path d="M139.5 68.8h.7v.8h-.7z"/>
<path d="M137.9 68.8h.8v.8h-.8z"/>
<path d="M156 73.8l.4-.1 .1 .1v1.1l-.1 .1h-.3l-.2-.1z"/>
<path d="M156.9 73.8l.4-.1 .1 .1 .1 1.1-.1 .1h-.4l-.1-.1z"/>
<path d="M157.9 73.8l.4-.1 .1 .1v1.1l-.1 .1h-.3l-.2-.1z"/>
<path d="M157.9 76h.4l.1 .1v1.1l-.1 .1h-.3l-.2-.1z"/>
<path d="M156.9 76h.4l.1 .1 .1 1.1-.1 .1h-.4l-.1-.1z"/>
<path d="M156 76h.4l.1 .1v1.1l-.1 .1h-.3l-.2-.1z"/>
<path d="M139.8 58.9h1v1.7h-1z"/>
<path d="M139.8 65.2h1v1.7h-1z"/>
<path d="M136 58.9h1v1.7h-1z"/>
<path d="M136 65.2h1v1.7h-1z"/>
<path d="M160.6 68.8h.7v.8h-.7z"/>
<path d="M162.3 68.8h.6v.8h-.6z"/>
<path d="M149.7 70.7h.8v.8h-.8z"/>
<path d="M148.1 70.7h.8v.8h-.8z"/>
<path d="M135.5 69.3h.8v.8h-.8z"/>
<path d="M135.5 70.9h.8v.8h-.8z"/>
<path d="M154.8 68.2h.7v.8h-.7z"/>
<path d="M153.1 68.2h.7v.8h-.7z"/>
<path d="M140.5 74.2h.8v.8h-.8z"/>
<path d="M140.5 72.6h.8v.8h-.8z"/>
<path d="M144.9 70.7h.7v.8h-.7z"/>
<path d="M146.5 70.7h.7v.8h-.7z"/>
<path d="M156.3 65.2h1.1v1.7h-1.1z"/>
<path d="M156.3 58.9h1.1v1.7h-1.1z"/>
<path d="M160.1 65.2h1v1.7h-1z"/>
<path d="M160.1 58.9h1v1.7h-1z"/>
<path d="M142.4 75.4h.8v.7h-.8z"/>
<path d="M142.4 73.7h.8v.7h-.8z"/>
<path d="M143.4 68.8h.6v.8h-.6z"/>
<path d="M141.7 68.8h.7v.8h-.7z"/>
</g>
<g fill="none" stroke="#000" stroke-width=".14">
<path d="M127.5 59.6l.6-.7h2v50.8h-2.6zM128.8 58.8h-1.4v1.4M144.1 59h9v7.3h-9zM162.7 59.3h1.6v.8h-1.6zM163.3 59.2h.4M166.7 59.6l.7-.7h1.9v50.8h-2.6zM168 58.8h-1.4v1.4M127.4 61.5h2.8v48.4h-2.8zM135.4 70.4v.2M135.5 69.7h.8v1.6h-.8zM135.8 61.7l1.4-1.4h2.4l1.4 1.4v2.4l-1.4 1.4h-2.4l-1.4-1.4zM136 72.1h.5l-.3 .4z"/>
<path d="M136.1 61.2l-.4 .4v2.5l.4 .5M136.3 64.6v1.5h.5v-1M136.3 65.6h.5M136.3 60.2h.5M136.4 70.4v.2M136.8 75.5h1.8M136.8 72.5h1.8M136.8 60.7v-1h-.5v1.5M137.3 72.5h1.2v2.9h-1.6v-2.5zM137.4 65.6h2M137.4 60.1h2M137.4 60.9h2l1 1v2l-1 1h-2l-1-1v-2z"/>
<path d="M138.3 69.1l.3-.3h1.3v.8h-1.6zM138.6 73.6v.8M139.9 68.5h-2.3v1.5h2.3M140 65.6h.5M140 60.7v-1h.5v1.5M140 60.2h.5M140.4 73.7v.2M140.5 73h.8v1.6h-.8zM140.5 64.6v1.5h-.5v-1M140.7 61.2l.5 .4v2.5l-.5 .5M141.4 73.7v.2M142.1 68.8h1.6v.8h-1.6z"/>
<path d="M142.3 74.7v.4M142.4 74.1h.8v1.6h-.8zM142.6 69.7h.5M142.6 68.7h.5M143.3 74.7v.4M143.9 62.8v1.7M144.7 75.5h5.3v5.3h-4.3l-1-1zM144.8 75.3h-.2v5.6h.2M145.2 70.7h1.7v.8h-1.7zM145.8 70.6h.5M145.8 71.6h.5M148.5 70.7h1.6v.8h-1.6z"/>
<path d="M149.2 71.6h.2M149.2 70.6h.2M149.8 75.3h.3v5.6h-.3M152.5 78.5v.2M152.6 77.8h.8v1.6h-.8zM153.1 74.5v.5M153.3 73.9h.8v1.6h-.8zM153.3 62.8v1.7M153.5 68.2h1.6v.8h-1.6zM153.5 78.5v.2M154.1 69.1h.4M154.1 68.1h.4"/>
<path d="M154.2 79.6v.2M154.2 74.5v.5M154.3 78.9h.8v1.6h-.8zM155.2 79.6v.2M155.3 76.7l.3 .3-.3 .2zM155.6 74.6v1.8M155.7 74.7h2.9v1.6h-2.5l-.4-.4zM156.4 61.2l-.4 .4v2.5l.4 .5M156.6 64.6v1.5h.5v-1M156.6 65.6h.5M156.6 60.2h.5M156.7 61.9l1.1-1h1.9l1 1v2l-1 1h-1.9l-1.1-1z"/>
<path d="M157.1 60.7v-1h-.5v1.5M157.2 69.1l.3-.3h1.3v.8h-1.6zM157.5 60.3h2.4l1.4 1.4v2.4l-1.4 1.4h-2.4l-1.4-1.4v-2.4zM157.8 65.6h1.9M157.8 60.1h1.9M158.7 74.6v1.8M158.8 68.5h-2.3v1.5h2.3M160.3 65.6h.6M160.3 60.2h.6M160.3 60.7v-1h.6v1.5M160.8 74.5v.5M160.9 64.6v1.5h-.6v-1"/>
<path d="M160.9 73.9h.8v1.6h-.8zM161 68.8h1.6v.8h-1.6zM161 61.2l.5 .4v2.5l-.5 .5M161.5 69.7h.5M161.5 68.7h.5M161.8 74.5v.5M163.3 60.2h.4M166.6 61.5h2.8v48.3h-2.8zM143.5 97.5v.2M143.6 96.8h.8v1.6h-.8zM144.3 81.4l.5 .3-.5 .3zM144.5 97.5v.2"/>
<path d="M144.7 87l.4 .2-.4 .2zM145.6 92.8v.6h.6M146 96.4l.7-.6h1.9v3.2h-2.6zM146.2 86.2h-.6v.6M146.7 86.3h6v7h-7v-6zM149 95.3h-3.4v4.1M149.8 97.7v.2M149.9 97h.8v1.6h-.8zM150.8 97.7v.2M152.2 86.2h.6v.6M152.5 81.6v.3M152.6 81h.8v1.6h-.8z"/>
<path d="M152.8 92.8v.6h-.6M153.5 81.6v.3M154 85.5v.2M154.1 84.8h.8v1.6h-.8zM155 85.5v.2M155.8 83.6v.2M155.9 82.9h.8v1.6h-.8zM156.8 83.6v.2M145.5 105.1h3.6v1.5l-.4-.3v-.9h-1.2v.5a.25 .25 0 0 0 0 .3 .25 .25 0 0 0 .3 0 1.8 1.8 0 0 1 1.3 1.5 1.8 1.8 0 0 1-.7 1.8l-.2-.3a1.49 1.49 0 0 0 .2-2.2 1.49 1.49 0 0 0-2.2 .1 1.49 1.49 0 0 0 .2 2.2 .24 .24 0 0 1-.2 .2 .24 .24 0 0 1-.2-.2 1.86 1.86 0 0 1-.4-1.9 1.86 1.86 0 0 1 1.5-1.2v-.8h-1.3zM146.5 107.3a1.04 1.04 0 0 1 1.6 0 1.04 1.04 0 0 1-.2 1.5 .24 .24 0 0 1-.2-.2 .24 .24 0 0 1 .2-.2 .68 .68 0 0 0-.3-.9 .68 .68 0 0 0-.9 .2 .68 .68 0 0 0 .2 .9l-.2 .3a1.03 1.03 0 0 1-.2-1.6zM150.5 105.1a1.77 1.77 0 0 1 2-.4 1.77 1.77 0 0 1 1.1 1.8h-.6a1.23 1.23 0 0 0-1.2-1.4 1.23 1.23 0 0 0-1.2 1.4h-.6v-.2a1.71 1.71 0 0 1 .5-1.2zM150.6 108a1.78 1.78 0 0 1 2-.3 1.78 1.78 0 0 1 1 1.8h-.6a1.25 1.25 0 0 0-.9-1.4v1h-.6v-1a1.25 1.25 0 0 0-.9 1.4h-.6a1.81 1.81 0 0 1 .6-1.5z"/>
<path d="M155.4 108.4v1.4h1.4M155.5 107.1h7.7v2.6h-7l-.7-.7zM158.1 107h5.2v2.8h-5.2z"/>
<circle cx="138.4" cy="62.9" r="1"/>
<circle cx="158.7" cy="62.9" r="1"/>
</g>
<g fill="#000">
<path d="M136 72.1h.5l-.3 .4zM155.3 76.7l.3 .3-.3 .2zM144.3 81.4l.5 .3-.5 .3zM144.7 87l.4 .2-.4 .2zM139.8 103.4h.7l-.1 .7a.32 .32 0 0 1-.4 0l-.2 .2v-.3l.2-.2h.2v.2h.1v-.4h-.1v.2h-.2v-.2h-.2zM139.9 106.1l.4-.1 .2 .1-.1 .7-.3 .1a.29 .29 0 0 1-.3-.1 .29 .29 0 0 1 0-.4h.2v.2h.3v-.4h-.3v.2h-.2zM139.9 104.8h.5l.1 .6-.2 .1h-.5l-.1 .1 .1-.5 .3-.1-.1 .3h.1a.16 .16 0 0 0 .2 0 .16 .16 0 0 0 0-.2v-.2h-.3v.2h-.2zM139.8 101.1h.5v-.3h.2v.8h-.2v-.2l-.5-.1zM139.8 102.1h.7v.2h-.3a.15 .15 0 0 0-.2 0 .15 .15 0 0 0 0 .2v.2h.5v.2h-.5l-.2-.1zM139.8 107.3h.7v.2l-.4 .4h.4v.3h-.7v-.3l.4-.4h-.4zM141 106l1.4-1.3v.7l-1.4 1.4zM141.5 103.8l.6-.6h1.6l.3 .3v-1l.5-.5v3.6l-.7 .8h-2l.5-.6h1.3l.4-.4v-1.5h-1.8l-.4 .5v.6l-.6 .5v-1.4z"/>
<path d="M146.5 107.3a1.04 1.04 0 0 1 1.6 0 1.04 1.04 0 0 1-.2 1.5 .24 .24 0 0 1-.2-.2 .24 .24 0 0 1 .2-.2 .68 .68 0 0 0-.3-.9 .68 .68 0 0 0-.9 .2 .68 .68 0 0 0 .2 .9l-.2 .3a1.03 1.03 0 0 1-.2-1.6zM145.5 105.1h3.6v1.5l-.4-.3v-.9h-1.2v.5a.25 .25 0 0 0 0 .3 .25 .25 0 0 0 .3 0 1.8 1.8 0 0 1 1.3 1.5 1.8 1.8 0 0 1-.7 1.8l-.2-.3a1.49 1.49 0 0 0 .2-2.2 1.49 1.49 0 0 0-2.2 .1 1.49 1.49 0 0 0 .2 2.2 .24 .24 0 0 1-.2 .2 .24 .24 0 0 1-.2-.2 1.86 1.86 0 0 1-.4-1.9 1.86 1.86 0 0 1 1.5-1.2v-.8h-1.3zM150.6 108a1.78 1.78 0 0 1 2-.3 1.78 1.78 0 0 1 1 1.8h-.6a1.25 1.25 0 0 0-.9-1.4v1h-.6v-1a1.25 1.25 0 0 0-.9 1.4h-.6a1.81 1.81 0 0 1 .6-1.5zM150.5 105.1a1.77 1.77 0 0 1 2-.4 1.77 1.77 0 0 1 1.1 1.8h-.6a1.23 1.23 0 0 0-1.2-1.4 1.23 1.23 0 0 0-1.2 1.4h-.6v-.2a1.71 1.71 0 0 1 .5-1.2z"/>
</g>
<g fill="none" stroke="#000" stroke-width=".15">
<path d="M10 10h277v190h-277zM12 12h273v186h-273zM60 10v2M110 10v2M160 10v2M210 10v2M260 10v2M10 60h2M285 60h2M10 110h2M285 110h2M10 160h2"/>
<path d="M177 166h108v32h-108zM285 160h2M60 198v2M110 198v2M160 198v2M177 194.5h108M177 191.5h108M177 187.5h108M177 181.5h108M197 191.5v3M210 198v2M260 198v2"/>
<path d="M261 191.5v6.5"/>
</g>
<path d="M127 58.4h42.8v51.8h-42.8z" fill="none" stroke="#575757" stroke-width=".14"/>
<text font-size="2" x="178" y="190.8">Title: MDC RP2040 Minimal Dev Board</text>
<g font-size="1.5">
<text x="178" y="172.2">MCU: RP2040 Dual ARM Cortex-M0+ | 16MB QSPI Flash</text>
<text x="178" y="169.2">Board2Pdf: Black And White TOP - Page 1/8</text>
<text x="178" y="178.2">Designed by: Abdullah Ensar Ön</text>
<text x="178" y="175.2">Architecture: 4-Layer FR-4 (JLC04161H Stackup)</text>
<text x="178" y="184.2">Sheet: Black And White TOP</text>
<text x="178" y="181.2">TURQON</text>
<text x="178" y="186.9">File: MDC.kicad_pcb</text>
<text x="178" y="197.1">KiCad E.D.A. 10.0.4</text>
<text x="178" y="194.3">Size: A4</text>
<text x="200" y="194.3">Date: 2026-08-18</text>
<text x="263" y="194.3">Rev: v1.0</text>
<text x="263" y="197.1">Id: /1</text>
</g>
<g font-size="1.3">
<text x="35" y="12">1</text>
<text x="85" y="12">2</text>
<text x="135" y="12">3</text>
<text x="185" y="12">4</text>
<text x="235" y="12">5</text>
<text x="285" y="12">6</text>
<text x="10.3" y="36">A</text>
<text x="285.4" y="36">A</text>
<text x="10.3" y="86">B</text>
<text x="285.3" y="86">B</text>
<text x="10.3" y="136">C</text>
<text x="285.3" y="136">C</text>
<text x="10.3" y="186">D</text>
<text x="285.3" y="186">D</text>
<text x="35" y="200">1</text>
<text x="85" y="200">2</text>
<text x="135" y="200">3</text>
<text x="185" y="200">4</text>
<text x="235" y="200">5</text>
<text x="285" y="200">6</text>
</g>
<g font-size="1">
<text x="135.4" y="64.5" transform="rotate(-90 135.4 64.5)">SW1</text>
<text x="149.6" y="61.9" transform="rotate(-180 149.6 61.9)">J1</text>
<text x="162.4" y="61.9">R8</text>
<text x="163.3" y="64.5" transform="rotate(-90 163.3 64.5)">SW2</text>
<text x="138" y="68.6">D2</text>
<text x="141.8" y="68.6">R7</text>
<text x="148.2" y="70.4">C1</text>
<text x="153.2" y="70.6">R4</text>
<text x="156.9" y="68.6">D1</text>
<text x="160.7" y="68.7">R6</text>
<text x="135.2" y="72.1" transform="rotate(-90 135.2 72.1)">C14</text>
<text x="141.7" y="75.4" transform="rotate(-90 141.7 75.4)">C15</text>
<text x="143.6" y="76" transform="rotate(-90 143.6 76)">R5</text>
<text x="144.9" y="73.3">R3</text>
<text x="155.9" y="75.8" transform="rotate(-90 155.9 75.8)">R1</text>
<text x="160.6" y="75.8" transform="rotate(-90 160.6 75.8)">R2</text>
<text x="163.5" y="75.8" transform="rotate(-90 163.5 75.8)">27</text>
<text x="148.1" y="79.2" transform="rotate(-90 148.1 79.2)">U2</text>
<text x="153.8" y="83.4" transform="rotate(-90 153.8 83.4)">C13 C3</text>
<text x="156.9" y="80.8" transform="rotate(-90 156.9 80.8)">C2</text>
<text x="129.5" y="85.3" transform="rotate(-90 129.5 85.3)">J3</text>
<text x="153.8" y="87.2" transform="rotate(-90 153.8 87.2)">C12</text>
<text x="155.8" y="84.8" transform="rotate(-90 155.8 84.8)">C6</text>
<text x="168.8" y="85.3" transform="rotate(-90 168.8 85.3)">J4</text>
<text x="146.2" y="95.4">RP2040</text>
<text x="148.1" y="90.6">U1</text>
<text x="143.3" y="98.7" transform="rotate(-90 143.3 98.7)">C4</text>
<text x="146.2" y="99.6" transform="rotate(-90 146.2 99.6)">27pF</text>
<text x="148.1" y="98.4" transform="rotate(-90 148.1 98.4)">Y1</text>
<text x="152.5" y="99.5" transform="rotate(-90 152.5 99.5)">C5</text>
<text x="158.4" y="109.2">J2</text>
</g>
<g font-size=".7">
<text x="138.2" y="74.8" transform="rotate(-90 138.2 74.8)">U3</text>
<text x="156.3" y="76.1">U4</text>
</g>
<g font-size=".4">
<text x="163.1" y="60">R8</text>
<text x="136.2" y="71.1" transform="rotate(-90 136.2 71.1)">C14</text>
<text x="138.6" y="69.5">D2</text>
<text x="142.4" y="69.5">R7</text>
<text x="145.6" y="71.4">R3</text>
<text x="148.9" y="71.4">C1</text>
<text x="153.9" y="68.9">R4</text>
<text x="157.5" y="69.5">D1</text>
<text x="161.3" y="69.5">R6</text>
<text x="141.2" y="74.4" transform="rotate(-90 141.2 74.4)">C15</text>
<text x="143.1" y="75.3" transform="rotate(-90 143.1 75.3)">R5</text>
<text x="154" y="75.2" transform="rotate(-90 154 75.2)">R1</text>
<text x="161.6" y="75.2" transform="rotate(-90 161.6 75.2)">R2</text>
<text x="153.3" y="82.4" transform="rotate(-90 153.3 82.4)">C13</text>
<text x="153.3" y="79" transform="rotate(-90 153.3 79)">C3</text>
<text x="155" y="80.1" transform="rotate(-90 155 80.1)">C2</text>
<text x="154.8" y="86.2" transform="rotate(-90 154.8 86.2)">C12</text>
<text x="156.6" y="84.1" transform="rotate(-90 156.6 84.1)">C6</text>
<text x="144.3" y="98" transform="rotate(-90 144.3 98)">C4</text>
<text x="150.6" y="98.2" transform="rotate(-90 150.6 98.2)">C5</text>
</g>
</svg>
